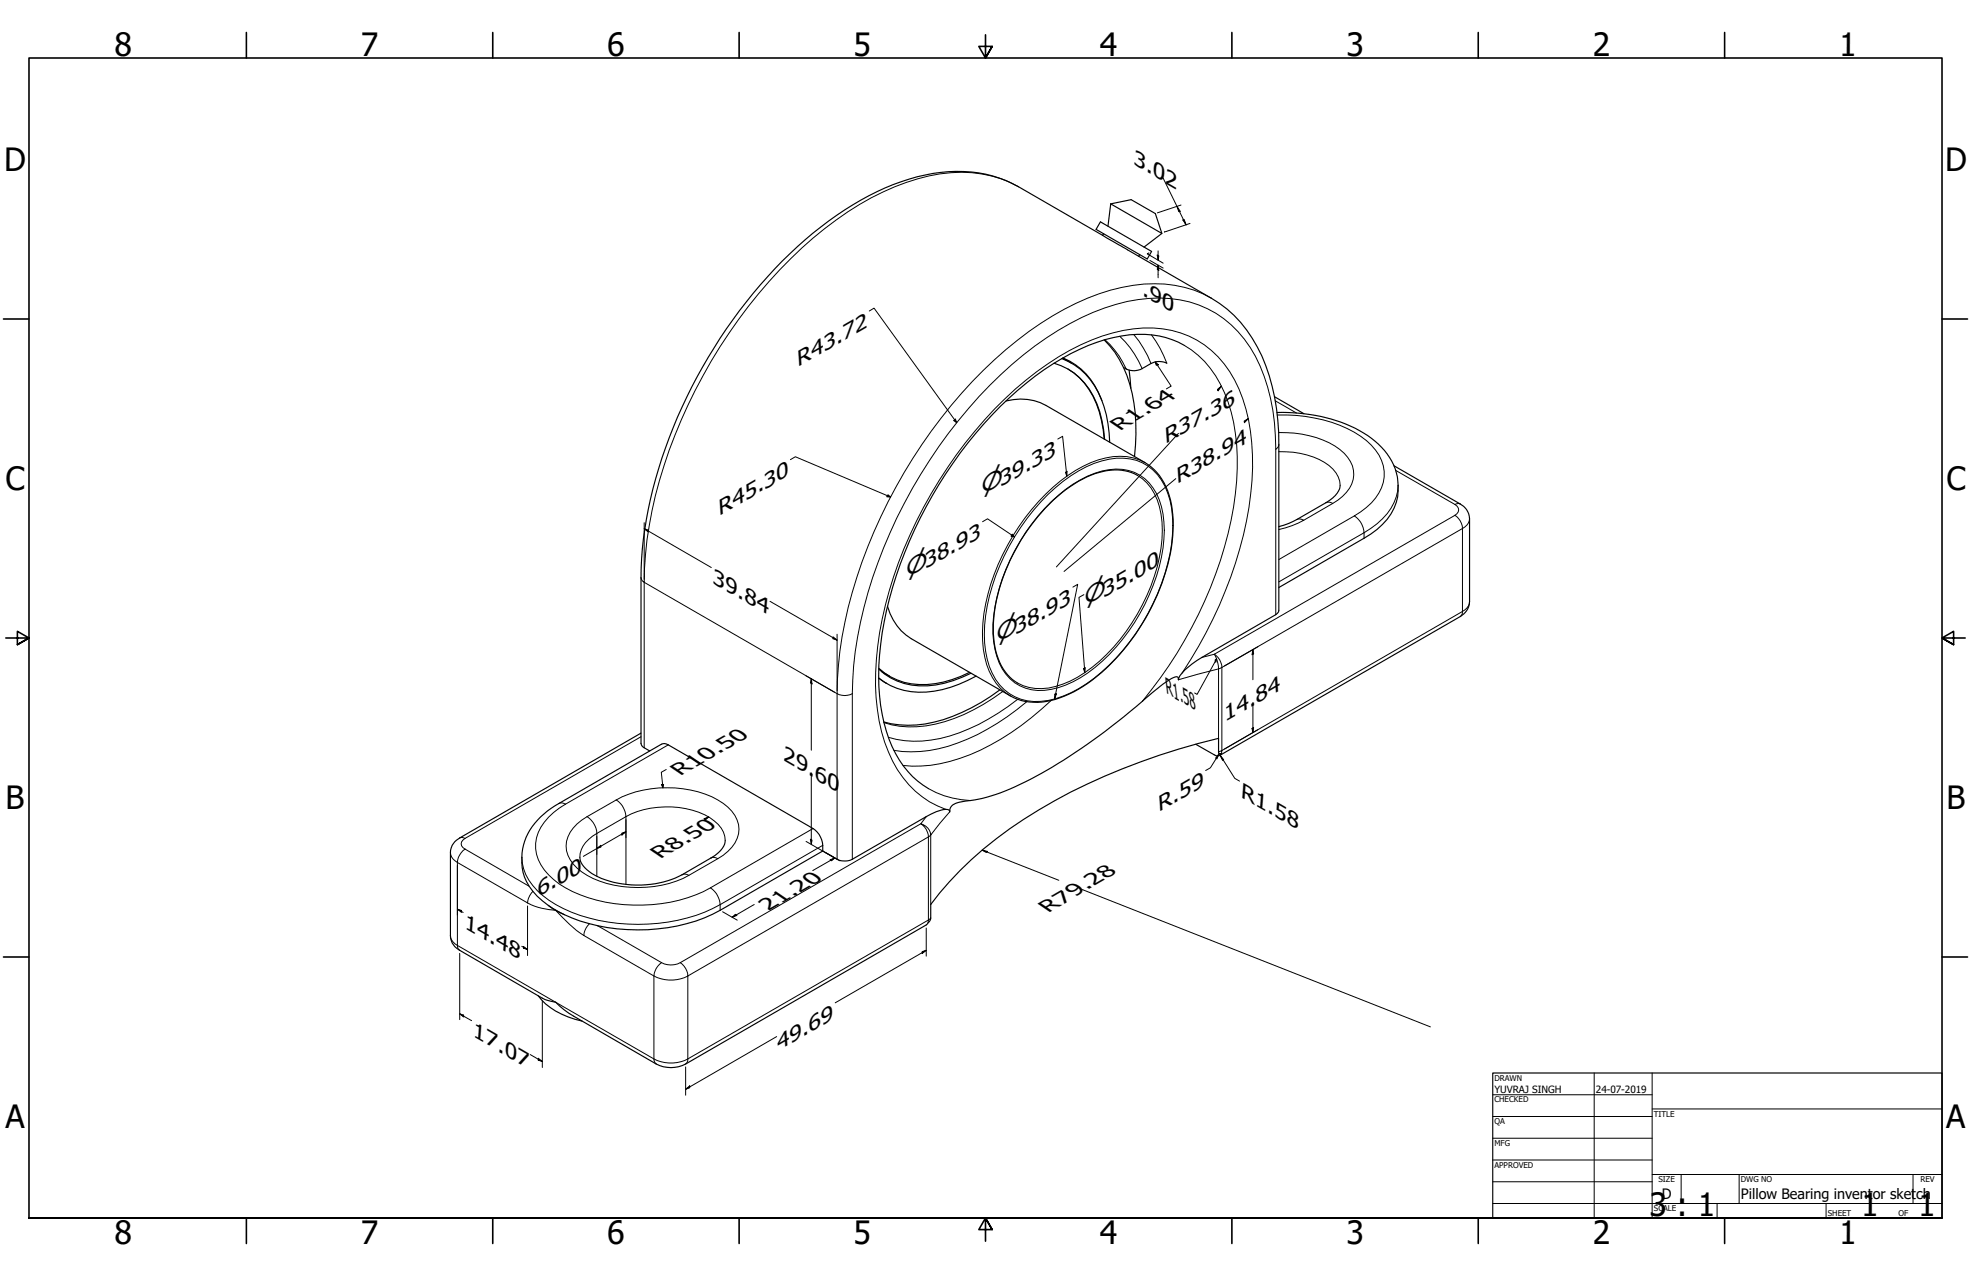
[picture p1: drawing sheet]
<svg xmlns="http://www.w3.org/2000/svg" width="864mm" height="559mm" viewBox="0 0 864 559" stroke-linecap="round" stroke-linejoin="round" font-family="sans-serif">
<!-- layer: Visible Narrow (ANSI) -->
<g fill="none" stroke="#000" stroke-width=".44">
<path d="M446.3 81.8a56.1 56.1 0 0 0-44.2-3.5 129.1 129.1 0 0 0-50.8 30.3 224.9 224.9 0 0 0-65.6 115 149.8 149.8 0 0 0-3.4 31.4l-.8-.6-.6-1.4M530.8 130.6a53.6 53.6 0 0 0-39.2-4.7 120.1 120.1 0 0 0-50.8 27.2 223.3 223.3 0 0 0-71.9 125.9 159.6 159.6 0 0 0-2.1 24.8 7.1 7.1 0 0 0 6.6 0M484.1 148.8a38.4 38.4 0 0 1 9.4 12.8M490.6 147.3a40.7 40.7 0 0 1 9.8 14.1M496.8 146.5a47.2 47.2 0 0 1 7.5 12.7M504.5 146.6a48.7 48.7 0 0 1 6.7 12.5M518.9 151.3a45.6 45.6 0 0 1 20.5 29.1 108.9 108.9 0 0 1-1.3 53.2 187.6 187.6 0 0 1-37.5 73.5M558.7 175.5l9.3 5.3M559 196.7a84.3 84.3 0 0 0-11.2-44.5 46.3 46.3 0 0 0-44.3-21.5 92.7 92.7 0 0 0-45 17.3 195.8 195.8 0 0 0-58.8 65.9 198.9 198.9 0 0 0-25.7 77.8l-.6 12.1M559 196.7v72.5M559.6 181.7a62.6 62.6 0 0 1 36.6 9.4 21.9 21.9 0 0 1 10.3 15.3 20.4 20.4 0 0 1-10.3 17.8l-2.8 1.7a9.3 9.3 0 0 1 4.3 7.4M560.3 189.4a40.7 40.7 0 0 1 28.7 9.1 12.1 12.1 0 0 1-.7 18.9l-4.4 3.1a2.99 2.99 0 0 0-2.9-.3"/>
<path d="M560.3 194.8l-.1 .7-1.2 1.2M560.3 197.8a35.2 35.2 0 0 1 22.1 6.1 11.7 11.7 0 0 1 4.8 8.6M459.2 216.5a54.4 54.4 0 0 1 26.8-15.4 21.4 21.4 0 0 1 25.6 14.8 53.1 53.1 0 0 1 0 30.9 93.5 93.5 0 0 1-35.6 52.7 36.5 36.5 0 0 1-26 7.4 21.5 21.5 0 0 1-16.5-14.9 54.8 54.8 0 0 1 0-31 98.2 98.2 0 0 1 25.7-44.5zM460.7 219.6a48.1 48.1 0 0 1 25.3-13.9 19.3 19.3 0 0 1 21.9 13.2 48.9 48.9 0 0 1 0 29.3 84.5 84.5 0 0 1-34.5 48.6 32.8 32.8 0 0 1-21.4 5.3 19.7 19.7 0 0 1-15.2-14.6 51.2 51.2 0 0 1 1-29.9 89.1 89.1 0 0 1 22.9-38zM498.4 208.2a24.8 24.8 0 0 1 10.7 20.4 73.8 73.8 0 0 1-13.1 44.1 66.2 66.2 0 0 1-30.3 26.9 23.6 23.6 0 0 1-19.8-.5M501.6 202.6a26.8 26.8 0 0 0-23.6 0 78 78 0 0 0-34.1 32 84.3 84.3 0 0 0-13.4 46 29.6 29.6 0 0 0 9.9 22.6l2.3 1.5M611.5 206l26 14.9M612.6 212.5a24 24 0 0 1-12 18.9l-2.9 1.9M568.2 227.5a3.1 3.1 0 0 1 3 .3 39.6 39.6 0 0 1-10.9 4.1M583.9 220.5l-12.7 7.3M593.4 225.9l-33.1 19.1M597.7 233.3l-37.4 21.5"/>
<path d="M597.7 233.3v2.4M637.5 220.9a2.54 2.54 0 0 1 1.6 2.4 2.54 2.54 0 0 1-1.6 2.4M637.5 225.7a7.2 7.2 0 0 1 3.3 5.8M637.5 225.7l-105.4 60.8M639.8 220.7l-.7-.2-1.6 .4M640.8 231.5l-105.4 60.8M640.8 231.5v36.3M643.9 227.1a5 5 0 0 1-3.1 4.4M640.8 267.8l-.1 .9-.9 1.3M640.8 267.8l-105.4 60.9v-36.4M643.9 263.5a5 5 0 0 1-3.1 4.3M516.4 297l-.1 .2"/>
<path d="M518 294.6a189.5 189.5 0 0 0 29.2-72.4 101.3 101.3 0 0 0-2.7-47.6 43.3 43.3 0 0 0-31-29.9 61.5 61.5 0 0 0-40.1 6.4 145.9 145.9 0 0 0-50.4 42.8 189.3 189.3 0 0 0-38.4 89.2 92.1 92.1 0 0 0 4.7 46.1 43 43 0 0 0 25.1 25.3M532.1 286.5l1.2 2.9 .6 3.5-17.6 4.8M532.1 286.5a7.2 7.2 0 0 1 3.3 5.8M532.1 286.5l-5.5 1.4M535.4 292.3l-1.5 .6v30.4M373.4 303.8v72.5M439.4 302.8a73.1 73.1 0 0 1-37.6 15.5 37.6 37.6 0 0 1-14.5-1.8M445.9 306.3a83.4 83.4 0 0 1-38 17.8 42.5 42.5 0 0 1-18.6-1.2M449.9 307.3a89.7 89.7 0 0 1-42.7 21.4 49.9 49.9 0 0 1-15.5-.1M460.6 306.8a107.8 107.8 0 0 1-44.4 26.6 53.7 53.7 0 0 1-20.5 1.8M280.9 322.6l-77.1 44.6M282.3 327.5v-72.5l84.5 48.8v72.5"/>
<path d="M292.8 326.2l-45 26M533.9 329.2l1.5-.5-.2 1.2M244.8 351.9a2.78 2.78 0 0 1 3 .3M247.8 352.2a23.5 23.5 0 0 0-13.1 17.1 18.6 18.6 0 0 0 7.8 15.8 59.2 59.2 0 0 0 39.1 11.3 63.2 63.2 0 0 0 29.7-7.6M257.2 357.6a9.3 9.3 0 0 1 4.3 7.4M257.2 357.6a16.3 16.3 0 0 0-9.2 12.9 15.5 15.5 0 0 0 9.2 12.8 49.2 49.2 0 0 0 44.6 0M270 350.3a9 9 0 0 1 4.3 7.3M270 350.3a49.1 49.1 0 0 1 44.5 0 16 16 0 0 1 9.3 12.9 14.5 14.5 0 0 1-6.9 11.3l-2.4 1.5a2.99 2.99 0 0 0-3-.3M270 350.3l-12.8 7.3M274.3 357.6a39.9 39.9 0 0 1 36.7 .5 12.2 12.2 0 0 1 6.8 9.9M274.3 357.6l-12.8 7.4M274.3 357.6v29.7"/>
<path d="M405.8 357.6l-2.3 3.1-105.4 60.9M406.8 345.4a39.2 39.2 0 0 0 18.4 5.2M416 355h.1M416.1 355.5l-8.3 10.2a5.7 5.7 0 0 0-4.3-5 7.2 7.2 0 0 1 3.3 5.8M201.4 367l.7-.3 1.7 .5M203.8 367.2a2.47 2.47 0 0 0-1.7 2.3 2.47 2.47 0 0 0 1.7 2.4M203.8 371.9l-1.7 1.5a6.8 6.8 0 0 0-1.7 4.3 5.4 5.4 0 0 1-3-4.3M203.8 371.9l28 16.2M228.7 375.4a23.7 23.7 0 0 0 11.8 18.9 75.2 75.2 0 0 0 52.2 9.5 65.2 65.2 0 0 0 22.8-7.6M261.5 365a12.8 12.8 0 0 0-7.4 10.4M261.5 365v18.7M314.5 376l-12.7 7.3"/>
<path d="M356.2 362.8l-44.9 26M360.5 370.2l-45 26M406.8 366.5l1-.8v30.4M406.8 366.5l-105.4 60.9M406.8 366.5v36.4l-105.4 60.8M231.1 395.4l4.8 2 7.6 1.3 6 6 3.1 2.8 3.2 2.2M231.1 395.4l-30.7-17.7v36.3M233.5 390.3l-1.9 3-.5 2.1M298.8 383.1a2.79 2.79 0 0 1 3 .2M311.3 388.8a9.3 9.3 0 0 1 4.2 7.4M315.5 396.2v2.5M197.4 409.8a5.1 5.1 0 0 0 3 4.2"/>
<path d="M200.4 414l.5 1.7 .5 .5M200.4 414l86.1 49.7M255.8 409.7l30.7 17.7v36.3M258.3 404.6a7.5 7.5 0 0 0-2.5 5.1M261.8 405.4l28.1 16.2M407.8 402a1.91 1.91 0 0 0-1.2 2.2M289.9 421.6a8.8 8.8 0 0 0 8.2 0M289.9 421.6a7.8 7.8 0 0 0-3.4 5.8 16.2 16.2 0 0 0 14.9 0M298.1 421.6a7.5 7.5 0 0 1 3.3 5.8M301.4 427.4v36.3M286.5 463.7a16.2 16.2 0 0 0 14.9 0M286.5 463.7l.1 1 .9 1.3"/>
<path d="M301.4 463.7l-.1 1-.9 1.3"/>
</g>
<!-- layer: Visible (ANSI) -->
<g fill="none" stroke="#000" stroke-width=".51">
<path d="M482.2 97.2l22.4 12.9-1.9 3.3-22.4-12.9zM486.7 89.3l8.9-1.9 10.6 6.1 2.9 8.7-7.8 6M486.7 89.3l22.4 12.9M486.7 89.3l-1.2 9.8M483.1 103.1l-36.8-21.3a58.5 58.5 0 0 0-44.4-4.4 125.7 125.7 0 0 0-49.2 27.6 220.6 220.6 0 0 0-69.5 122.5l-1.3 8.7-1 12.7v76.7l.6 1.4 3.2 1.9M483.1 103.1l47.7 27.5a57.3 57.3 0 0 1 25.3 34 99.5 99.5 0 0 1 4.2 30.2l-.1 73.2-1.2 1.2-32.4 18.7a23.4 23.4 0 0 0-10.2 9.1l-.1 .7-.2-1.1a3.6 3.6 0 0 0-3.6 1l-2.8 1.9a441.5 441.5 0 0 1-41.2 31.8 135.8 135.8 0 0 1-38 18.3l-3.6 .7a20.6 20.6 0 0 0-9.5 2.3l-1 1.3-.3 1.6-.1-.5a2.98 2.98 0 0 0-3.6-.2l-2.2 .7-4.4 2.1-32.4 18.7a7.7 7.7 0 0 1-6.6 0l-6.3-3.6M483.6 102.4l-.5 .7M499.4 111.5l-.5 .7M461.8 159.1a29.4 29.4 0 0 1 20 21.2l1.8 7.9 .4 4.2M465.2 157a30.6 30.6 0 0 1 18.5 21.1 59.3 59.3 0 0 1 2.5 15.6M465.6 156.8l3.9 2.3M465.7 156.8a30.1 30.1 0 0 1 17.1 18.7"/>
<path d="M483.8 148.8a49.6 49.6 0 0 1 13.6 32 97 97 0 0 1-.3 19.2M511.2 159.1a7.7 7.7 0 0 0-6.9 .1l-3.9 2.2a7.6 7.6 0 0 1-8.1-.5M518.9 151.3a42 42 0 0 0-31-3.5 98.8 98.8 0 0 0-42 23.1 187.5 187.5 0 0 0-59.4 106.3 93.5 93.5 0 0 0 3 46.5 41 41 0 0 0 17.3 21.7M440.8 175.6a23.7 23.7 0 0 1 17.5 1.9l43.3 25.1a27.5 27.5 0 0 1 12.2 22.6 81.7 81.7 0 0 1-13.4 48.1 77.4 77.4 0 0 1-34.1 31.6 26.5 26.5 0 0 1-23.6-.2l-43.4-25a23.8 23.8 0 0 1-10.4-14.1M467.9 161.6a33.2 33.2 0 0 1 14.7 22.5l1.2 8.2M494.7 162.1l.8 8M558.4 173.7l12.9 7.5M559.5 180.7a69.8 69.8 0 0 1 39.7 10 27.2 27.2 0 0 1 13.4 24.2 23.9 23.9 0 0 1-12 19l-40.3 23.4M498.4 208.2a22.2 22.2 0 0 0-18.7-.7 64.2 64.2 0 0 0-29.4 24.6 78.2 78.2 0 0 0-15.1 45.3 27.8 27.8 0 0 0 8.3 20.1l2.4 1.6M587.2 212.5a10 10 0 0 1-6.2 7.7l-14.5 8.2-6.2 2.2M610.7 204l29.1 16.7a7.6 7.6 0 0 1 4.1 6.4v36.4l-.8 3.2-1.8 2.2-106.9 61.9M385.1 292.7a28.4 28.4 0 0 0 24.6 6.7 50.9 50.9 0 0 0 15.1-5"/>
<path d="M385.1 293.1a29.6 29.6 0 0 0 28.7 6.1l3.8-1.1 7.8-3.3M386.4 294.2l3.4 2M427.7 296.1a45.7 45.7 0 0 1-31.7 6.2 28.3 28.3 0 0 1-11-5.3l3.5 2.3M438.1 302.1a75.3 75.3 0 0 1-36.6 15.4 41.7 41.7 0 0 1-14.3-1.3M280.9 321.1l-79.5 45.9a7.6 7.6 0 0 0-4 6.4v36.4l.7 3.1a8 8 0 0 0 3.3 3.3l36.2 20.9 1.3 .7 4.6 1.1a36.1 36.1 0 0 0 7.8 6.1l36.2 21a13.9 13.9 0 0 0 12.9 0l105.4-60.9 1.9-2.4 .1-6.6a165.5 165.5 0 0 1 54.2-45.4 288.7 288.7 0 0 1 71.9-27.4l.1 6.5 .7 .3 .5-.2a1.98 1.98 0 0 1-3.1 .7l-8.2-4.7M236.9 357.8l6.2-4.9 46.7-27a2.89 2.89 0 0 1 3 .3l63.4 36.6a10.1 10.1 0 0 1 4.3 9.9l-45 26a79.2 79.2 0 0 1-53.7 6.7 50.1 50.1 0 0 1-28.3-15.1 23.4 23.4 0 0 1-2.2-25.2l1.9-3.1zM317.8 368a10 10 0 0 1-6.3 7.7l-12.7 7.4a43.2 43.2 0 0 1-39.4-.5 9.9 9.9 0 0 1-5.3-7.2M240.2 396.5l3.3 2.2 3.8 1.9M235.8 436.1a31.7 31.7 0 0 0 19.2 11.1"/>
</g>
<!-- layer: Border (ANSI) -->
<g fill="none" stroke="#000" stroke-width=".7">
<path d="M107.9 14.2v11.2M215.9 14.2v11.2M323.8 14.2v11.2M431.8 15.2v10.2l-2.9-5.1h5.8l-2.9 5.1 2.9-5.1M539.8 14.2v11.2M647.7 14.2v11.2M755.6 14.2v11.2M1.5 139.7h11.2M850.9 139.7h11.2M2.5 279.4h10.2l-5.1-2.9v5.8l5.1-2.9-5.1 2.9M861.1 279.4h-10.2l5.1-2.9v5.8l-5.1-2.9 5.1 2.9M1.5 419.1h11.2"/>
<path d="M850.9 419.1h11.2M12.7 533.4v-508h838.2v508h-838.2h838.2M107.9 533.4v11.2M215.9 533.4v11.2M323.8 533.4v11.2M434.7 538.5l-2.9-5.1 2.9 5.1h-5.8l2.9-5.1v10.2M539.8 533.4v11.2M647.7 533.4v11.2M755.6 533.4v11.2"/>
</g>
<!-- layer: Title (ANSI) -->
<g fill="none" stroke="#000" stroke-width=".44">
<path d="M654 479.4h69.9M698.5 469.9v63.5M723.9 469.9v63.5M654 488.9h69.9M654 498.5h69.9M723.9 485.6h127M654 508h69.9M654 517.5h69.9M723.9 514.3h127M736.6 514.3v12.7M762 514.3v12.7M838.2 514.3v12.7"/>
<path d="M654 527h196.9M752.3 527v6.4M800.1 527v6.4"/>
</g>
<path d="M654 469.9h196.9v63.5h-196.9z" fill="none" stroke="#000" stroke-width=".51"/>
<!-- layer: Dimension (ANSI) -->
<g fill="none" stroke="#000" stroke-width=".44">
<path d="M509.6 77.9l10.1 20.6M515.7 90.4l1.4 2.1-.6 .2zM517.5 89.8l-10.4 3.4M518.3 96.3l.6-.2 .8 2.4zM521.4 97.9l-11.2 3.7M503.4 110.7l-.7 .5 7 4.1M503.8 114l5.9 3.4M507 111.7l.7 .4-.3 1.8zM507.4 116.1l.3 2.3-.7-.4zM507.4 109.9v4M507.4 116.1v5.6M380.9 136.2l2.1-1.3 36.2 50.2"/>
<path d="M506.2 158.5l1.4 1.3-1 .2zM506.2 158.5l6.9 10.6-2.1 1.2M533.4 170.6l1.8-1.5-1.5 2zM535.2 169.1l-1.6 1.8M418.6 183.5l.6 1.6-1.2-.9zM463.5 192.3l2.1-1.2 1.8 17.4M516.3 189.8l-53.4 58.5M545.1 184.4l1.8-1.1-1.6 1.8zM546.9 183.3l-1.7 1.5M346.3 201.3l2.2-1.3 41.7 17.7M389.1 216.7l1.1 1-1.6-.1zM466.9 206.9l.7-.5-.2 2.1z"/>
<path d="M515.2 209.6l-49 40.7M282.3 231.5l1.7 .7v.8zM282.3 231.5l29.4 17M282.3 228.9v24.8M430.5 228.5l2.2-1.3 11.8 7.9M443.5 233.9l1 1.2-1.5-.3zM470.1 257.1l2.1-1.2-10.1 50.2M337.4 263.3l29.4 17.1M365 278.9l1.8 1.5-1.8-.7zM366.8 277.7v24.8M474.9 260.4l-2.1 1.2 2.5 33M353.2 296l12.4 7.1"/>
<path d="M355.5 297.2l.3 2.3-.7-.4zM355.5 297.2v31.3M474.8 292.9l.7-.5-.2 2.2zM532.4 289.1l.7-.6-.4 1.4zM533.1 288.5l-8.6 15.6-1.1-.6M549 284.5l.3 1.8-.7 .5zM549 284.5v13.2M551.2 283.2l-14.7 8.5M462.2 304l.7-.2-.8 2.3zM548.6 319l.7-.4-.3 2.3zM549 307.7v13.2M551.2 319.5l-14.7 8.5"/>
<path d="M291.9 337l-2.1 1.2 .6 6.8M355.5 338.5v31.3M534.2 330l-1.1 2.3-.5-.3zM534.2 330l-3.8 6.2-2.1 1.2M534.5 330.7l1.6 2-.4 .3zM534.5 330.7l6.5 10.2 2.1 1.2M274.3 359v7.8M289.8 343.6l1-.1-.4 1.5zM308.4 358.6l2.1-.8-1.4 1.2zM310.5 357.8l-1.8 1M200.4 379v21.7M261.5 371.6l1.8-1.4v.8z"/>
<path d="M261.5 366.3v7.9M272.5 364.9l1.8-.7-1.8 1.5zM274.3 364.2l-18.7 10.8M353.2 368.5l12.4 7.2M355.1 367.5l.7 .4-.3 1.9zM361.6 373.3l6.4 3.7M363.7 376.6l2.1-.9-1.4 1.2zM365.8 375.7l-9.7 5.6M430.3 372.3l2.4 .6-.6 .4zM430.3 372.3l33.6 13.2M200.4 398.1l1.8 .6v.8zM200.4 398.1l2.5 1.5"/>
<path d="M231.1 396.7v21.8M316.6 399.3l6.4 3.7M330.5 396.1l-9.7 5.6M474.2 389.6l152.5 60.1M201.4 417.5v29M228.6 414.4l2.5 1.5M229.4 414.5l1.7 1.4-1.7-.7zM320.8 401.7l1.4-1.3 .7 .5zM404.1 416.8l1.7-.6-1.7 1.4zM405.8 416.2l-39.8 23M405.8 406.4v12.3M237.6 438.4v29.1"/>
<path d="M201.4 444l1.7 .6v.8zM201.4 444l5.2 3M340.3 454l-39.9 23M232.3 461.8l5.3 3.1M235.8 463.4l1.8 1.5-1.8-.7zM300.4 477l1.8-1.4v.8zM300.4 467.2v12.4"/>
</g>
<g fill="#000">
<path d="M515.7 90.4l1.4 2.1-.6 .2z" fill-rule="evenodd"/>
<path d="M518.3 96.3l.6-.2 .8 2.4z" fill-rule="evenodd"/>
<path d="M507 111.7l.7 .4-.3 1.8z" fill-rule="evenodd"/>
<path d="M507.4 116.1l.3 2.3-.7-.4z" fill-rule="evenodd"/>
<path d="M506.2 158.5l1.4 1.3-1 .2z" fill-rule="evenodd"/>
<path d="M533.4 170.6l1.8-1.5-1.5 2z" fill-rule="evenodd"/>
<path d="M418.6 183.5l.6 1.6-1.2-.9z" fill-rule="evenodd"/>
<path d="M545.1 184.4l1.8-1.1-1.6 1.8z" fill-rule="evenodd"/>
<path d="M389.1 216.7l1.1 1-1.6-.1z" fill-rule="evenodd"/>
<path d="M466.9 206.9l.7-.5-.2 2.1z" fill-rule="evenodd"/>
<path d="M282.3 231.5l1.7 .7v.8z" fill-rule="evenodd"/>
<path d="M443.5 233.9l1 1.2-1.5-.3z" fill-rule="evenodd"/>
<path d="M365 278.9l1.8 1.5-1.8-.7z" fill-rule="evenodd"/>
<path d="M355.5 297.2l.3 2.3-.7-.4z" fill-rule="evenodd"/>
<path d="M474.8 292.9l.7-.5-.2 2.2z" fill-rule="evenodd"/>
<path d="M532.4 289.1l.7-.6-.4 1.4z" fill-rule="evenodd"/>
<path d="M549 284.5l.3 1.8-.7 .5z" fill-rule="evenodd"/>
<path d="M462.2 304l.7-.2-.8 2.3z" fill-rule="evenodd"/>
<path d="M548.6 319l.7-.4-.3 2.3z" fill-rule="evenodd"/>
<path d="M534.2 330l-1.1 2.3-.5-.3z" fill-rule="evenodd"/>
<path d="M534.5 330.7l1.6 2-.4 .3z" fill-rule="evenodd"/>
<path d="M289.8 343.6l1-.1-.4 1.5z" fill-rule="evenodd"/>
<path d="M308.4 358.6l2.1-.8-1.4 1.2z" fill-rule="evenodd"/>
<path d="M261.5 371.6l1.8-1.4v.8z" fill-rule="evenodd"/>
<path d="M272.5 364.9l1.8-.7-1.8 1.5z" fill-rule="evenodd"/>
<path d="M355.1 367.5l.7 .4-.3 1.9z" fill-rule="evenodd"/>
<path d="M363.7 376.6l2.1-.9-1.4 1.2z" fill-rule="evenodd"/>
<path d="M430.3 372.3l2.4 .6-.6 .4z" fill-rule="evenodd"/>
<path d="M200.4 398.1l1.8 .6v.8z" fill-rule="evenodd"/>
<path d="M229.4 414.5l1.7 1.4-1.7-.7z" fill-rule="evenodd"/>
<path d="M320.8 401.7l1.4-1.3 .7 .5z" fill-rule="evenodd"/>
<path d="M404.1 416.8l1.7-.6-1.7 1.4z" fill-rule="evenodd"/>
<path d="M201.4 444l1.7 .6v.8z" fill-rule="evenodd"/>
<path d="M235.8 463.4l1.8 1.5-1.8-.7z" fill-rule="evenodd"/>
<path d="M300.4 477l1.8-1.4v.8z" fill-rule="evenodd"/>
</g>
<g font-size="14">
<text x="50.2" y="24.4">8</text>
<text x="158.1" y="24.4">7</text>
<text x="266.1" y="24.4">6</text>
<text x="374" y="24.4">5</text>
<text x="482" y="24.4">4</text>
<text x="589.9" y="24.4">3</text>
<text x="697.9" y="24.4">2</text>
<text x="805.8" y="24.4">1</text>
<text x="1.8" y="74.9">D</text>
<text x="852.2" y="74.9">D</text>
<text x="2.4" y="214.6">C</text>
<text x="852.8" y="214.6">C</text>
<text x="2.5" y="354.3">B</text>
<text x="852.9" y="354.3">B</text>
<text x="2.3" y="494">A</text>
<text x="852.7" y="494">A</text>
<text x="722.7" y="532.4">3 : 1</text>
<text x="815.5" y="532.6">1</text>
<text x="840.5" y="532.6">1</text>
<text x="50.2" y="544.6">8</text>
<text x="158.1" y="544.6">7</text>
<text x="266.1" y="544.6">6</text>
<text x="374" y="544.6">5</text>
<text x="482" y="544.6">4</text>
<text x="589.9" y="544.6">3</text>
<text x="697.9" y="544.6">2</text>
<text x="805.8" y="544.6">1</text>
</g>
<text font-size="9.9" x="511.2" y="303.7" transform="rotate(30 511.2 303.7)">R1.58</text>
<g font-size="9.8">
<text x="430.3" y="216.9" transform="rotate(-30 430.3 216.9)">⌀39.33</text>
<text x="397.4" y="253" transform="rotate(-30 397.4 253)">⌀38.93</text>
<text x="475.4" y="265.4" transform="rotate(-30 475.4 265.4)">⌀35.00</text>
<text x="436.9" y="281.6" transform="rotate(-30 436.9 281.6)">⌀38.93</text>
</g>
<g font-size="9.1">
<text x="349.6" y="160.8" transform="rotate(-30 349.6 160.8)">R43.72</text>
<text x="510.6" y="194.6" transform="rotate(-30 510.6 194.6)">R37.36</text>
<text x="515.7" y="211.8" transform="rotate(-30 515.7 211.8)">R38.94</text>
<text x="315.1" y="225.9" transform="rotate(-30 315.1 225.9)">R45.30</text>
<text x="312.2" y="255.4" transform="rotate(30 312.2 255.4)">39.84</text>
<text x="536.6" y="316.3" transform="rotate(-30 536.6 316.3)">14.84</text>
<text x="507.8" y="355.8" transform="rotate(-30 507.8 355.8)">R.59</text>
<text x="235.8" y="392.9" transform="rotate(-30 235.8 392.9)">6.00</text>
<text x="203.5" y="406.5" transform="rotate(30 203.5 406.5)">14.48</text>
<text x="340.8" y="460.2" transform="rotate(-30 340.8 460.2)">49.69</text>
</g>
<g font-size="9">
<text x="496.6" y="71.9" transform="rotate(30 496.6 71.9)">3.02</text>
<text x="500.5" y="129.2" transform="rotate(30 500.5 129.2)">.90</text>
<text x="490.9" y="188.5" transform="rotate(-30 490.9 188.5)">R1.64</text>
<text x="343.2" y="332.9" transform="rotate(30 343.2 332.9)">29.60</text>
<text x="298.1" y="339.9" transform="rotate(-30 298.1 339.9)">R10.50</text>
<text x="543.7" y="348.9" transform="rotate(30 543.7 348.9)">R1.58</text>
<text x="289.4" y="376.4" transform="rotate(-30 289.4 376.4)">R8.50</text>
<text x="336.7" y="399" transform="rotate(-30 336.7 399)">21.20</text>
<text x="459.4" y="399.7" transform="rotate(-30 459.4 399.7)">R79.28</text>
<text x="207.2" y="453.8" transform="rotate(30 207.2 453.8)">17.07</text>
</g>
<g font-size="6.3">
<text x="728.1" y="524.9">D</text>
<text x="762.8" y="525">Pillow Bearing inventor sket</text>
<text x="839.5" y="525">ch</text>
</g>
<g font-size="4.4">
<text x="654.8" y="478.6">YUVRAJ SINGH</text>
<text x="699.3" y="478.6">24-07-2019</text>
</g>
<g font-size="3.5">
<text x="654.8" y="473.2">DRAWN</text>
<text x="654.8" y="482.8">CHECKED</text>
<text x="724.7" y="488.9">TITLE</text>
<text x="654.8" y="492.3">QA</text>
<text x="654.8" y="501.8">MFG</text>
<text x="654.8" y="511.4">APPROVED</text>
<text x="726.7" y="517.7">SIZE</text>
<text x="762.8" y="517.7">DWG NO</text>
<text x="841.4" y="517.7">REV</text>
<text x="724.7" y="530.4">SCALE</text>
<text x="800.9" y="532.6">SHEET</text>
<text x="831.8" y="532.6">OF</text>
</g>
</svg>
